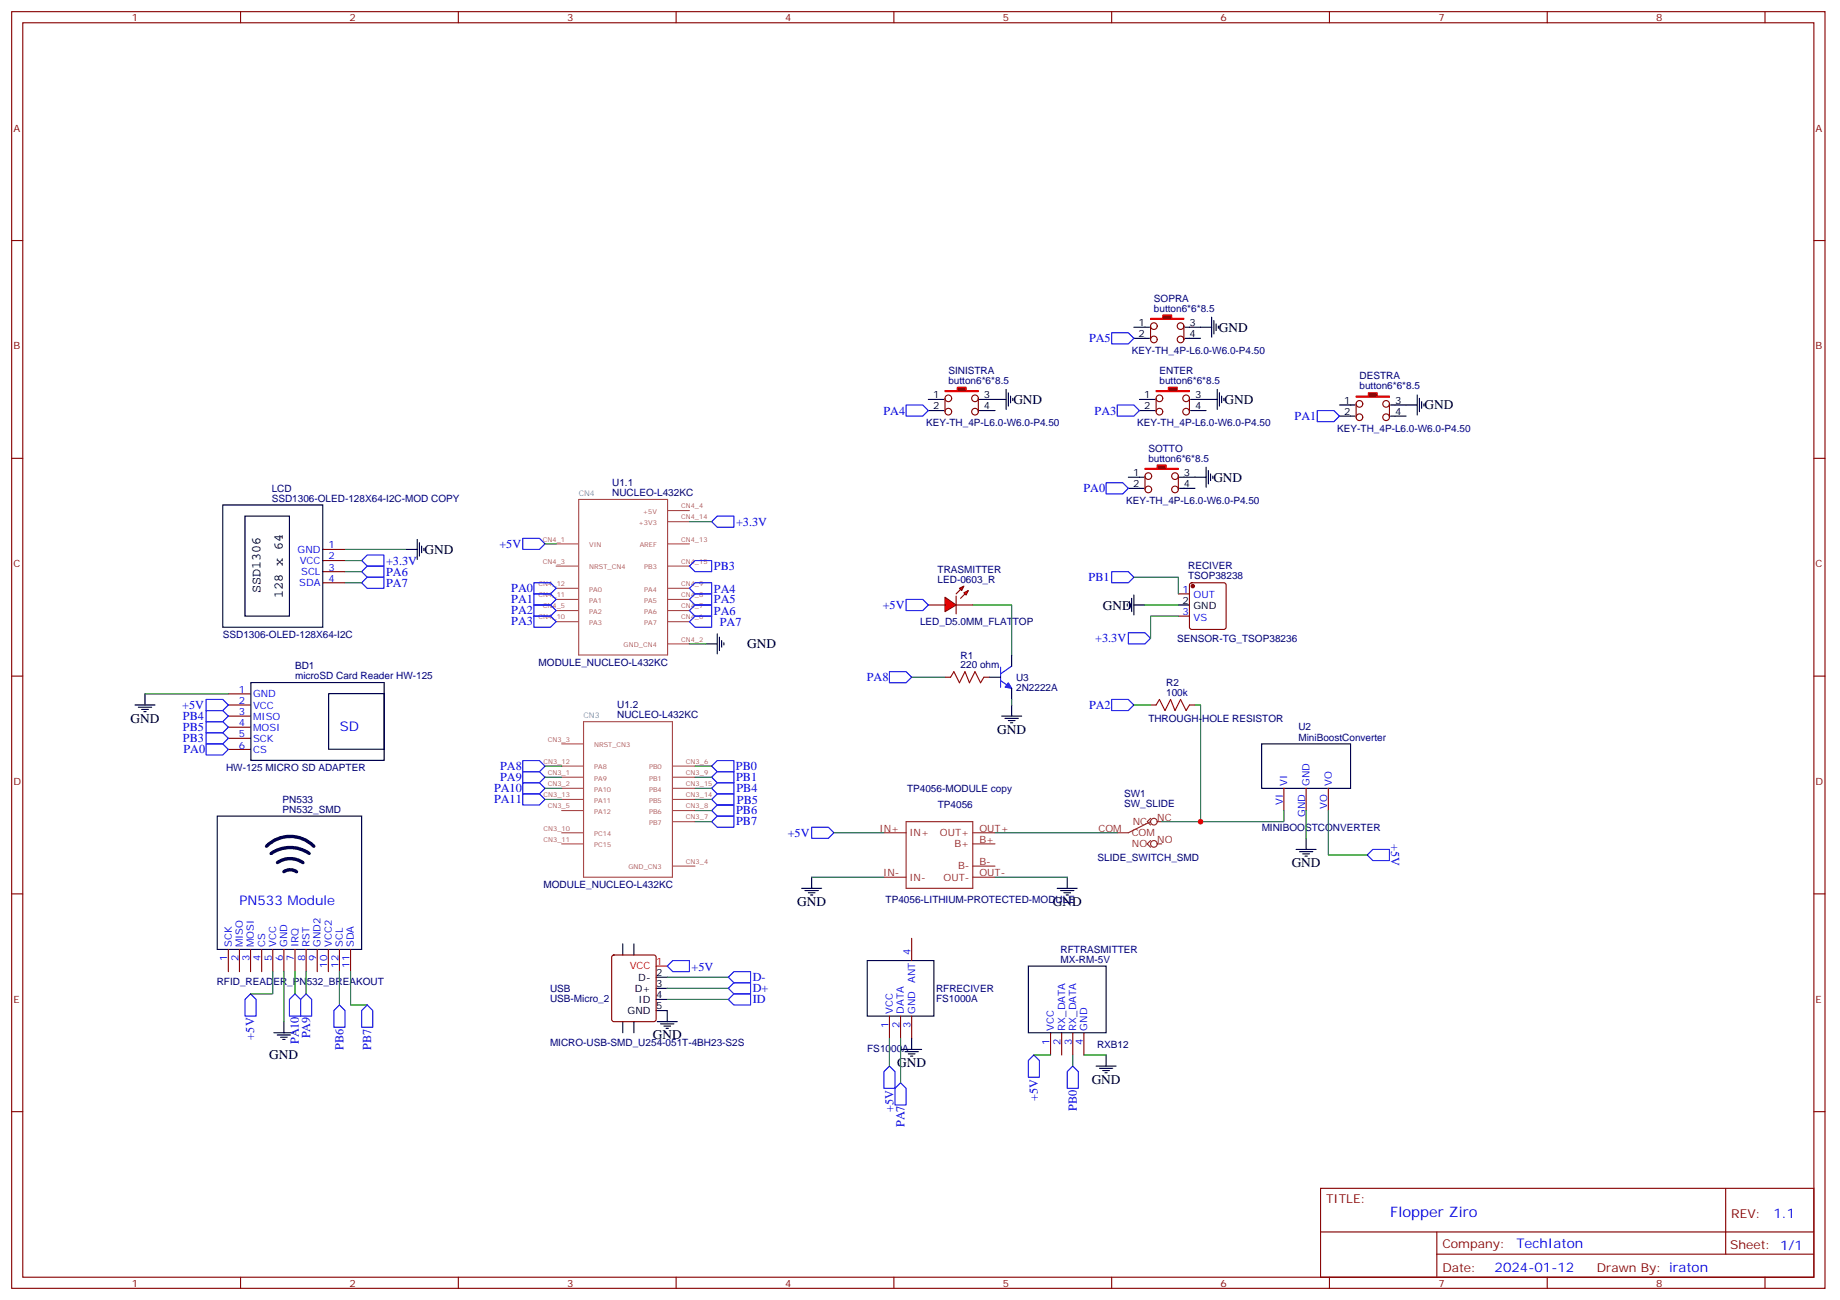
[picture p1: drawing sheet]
<svg xmlns="http://www.w3.org/2000/svg" width="584mm" height="413mm" viewBox="0 0 584 413" stroke-linecap="round" stroke-linejoin="round" font-family="sans-serif">
<g fill="none" stroke="#870000" stroke-width=".35">
<path d="M3.7 3.7h575.7v405.3h-575.7zM7.2 7.2h568.7v398.3h-568.7zM76.4 3.7v3.5M145.5 3.7v3.5M214.7 3.7v3.5M283.8 3.7v3.5M353 3.7v3.5M422.1 3.7v3.5M491.2 3.7v3.5M560.4 3.7v3.5M3.7 76.4h3.5M575.9 76.4h3.5"/>
<path d="M3.7 145.5h3.5M575.9 145.5h3.5M102.5 174.4h7M102.5 178h7M102.5 181.5h7M102.5 185h7M3.7 214.7h3.5M575.9 214.7h3.5M3.7 283.8h3.5M575.9 283.8h3.5M72.5 301.4v7.1M76 301.4v7.1"/>
<path d="M79.6 301.4v7.1M83.1 301.4v7.1M86.6 301.4v7.1M90.1 301.4v7.1M93.7 301.4v7.1M97.2 301.4v7.1M100.7 301.4v7.1M104.2 301.4v7.1M107.8 301.4v7.1M111.3 301.4v7.1M3.7 353h3.5M575.9 353h3.5"/>
<path d="M419.3 377.3h156.6v28.2h-156.6zM547.9 377.3v20.9M419.3 391.1h156.5M456.2 398.2h119.6M456.2 391.1v14.2M76.4 405.5v3.5M145.5 405.5v3.5M214.7 405.5v3.5M283.8 405.5v3.5M353 405.5v3.5M422.1 405.5v3.5M491.2 405.5v3.5"/>
<path d="M560.4 405.5v3.5"/>
</g>
<g fill="none" stroke="#a64a4a" stroke-width=".35">
<path d="M183.7 158.6h28.3v49.4h-28.3zM176.6 179.7h6.9M176.6 172.7h6.9M212 179.7h6.9M212 172.7h6.9M212 165.6h6.9M212 162.1h6.9M176.6 197.4h6.9M176.6 190.3h6.9M176.6 186.8h6.9M176.6 193.9h6.9M212 197.4h6.9"/>
<path d="M212 190.3h6.9M212 186.8h6.9M212 193.9h6.9M212 204.4h6.9M178.3 236.2h7M185.3 229.1h28.2v49.4h-28.2zM178.3 246.8h7M178.3 250.3h7M178.3 243.2h7M178.3 257.4h7M178.3 253.8h7M213.7 246.8h7"/>
<path d="M213.7 250.3h7M213.7 243.2h7M213.7 257.4h7M213.7 253.8h7M178.3 264.4h7M178.3 267.9h7M213.7 275h7M213.7 260.9h7"/>
</g>
<g fill="none" stroke="#00f" stroke-width=".35">
<path d="M114.8 178l1.8-1.8h5.3v3.5h-5.3zM166 170.9h5.3l1.7 1.8-1.7 1.7h-5.3zM218.9 179.7l1.8-1.7h5.3v3.5h-5.3zM226 165.6l1.7-1.7h5.3v3.5h-5.3zM114.8 181.5l1.8-1.8h5.3v3.6h-5.3zM114.8 185l1.8-1.7h5.3v3.5h-5.3zM166 245h5.3l1.7 1.8-1.7 1.7h-5.3zM166 248.5h5.3l1.7 1.8-1.7 1.8h-5.3zM166 241.5h5.3l1.7 1.7-1.7 1.8h-5.3zM166 252.1h5.3l1.7 1.7-1.7 1.8h-5.3zM226 257.4l1.7-1.8h5.3v3.5h-5.3zM226 246.8l1.7-1.8h5.3v3.5h-5.3z"/>
<path d="M226 253.8l1.7-1.7h5.3v3.5h-5.3zM226 250.3l1.7-1.8h5.3v3.6h-5.3zM227.7 241.5h5.3v3.5h-5.3l-1.7-1.8zM226 260.9l1.7-1.8h5.3v3.5h-5.3zM79.6 315.6l1.7 1.7v5.3h-3.5v-5.3zM106 320.9l1.8-1.8 1.7 1.8v5.2h-3.5zM114.8 320.9l1.8-1.8 1.8 1.8v5.2h-3.6z"/>
</g>
<g fill="none" stroke="#000" stroke-width=".35">
<path d="M294.7 126.8h3.6M294.7 130.4h3.6M70.7 160.3h31.8v38.8h-31.8zM77.8 163.9h14.1v31.7h-14.1zM128.9 174.4h3.6M132.5 171.3v6.3M133.2 172.3v4.3M133.9 173.4v2.1M134.6 174.1v.7M224.2 204.4h3.5M227.7 201.3v6.3M228.4 202.3v4.3"/>
<path d="M229.1 203.4v2.1M229.8 204.1v.7M69 259.1h45.8v42.3h-45.8zM87 327.9h6.3M88 328.6h4.3M89.1 329.3h2.1M89.8 330h.7M90.1 324.4v3.5"/>
</g>
<g fill="none" stroke="#008700" stroke-width=".35">
<path d="M109.5 174.4h19.4M109.5 178h5.3M218.9 165.6h7.1M109.5 181.5h5.3M109.5 185h5.3M218.9 204.4h5.3M173 246.8h5.3M173 250.3h5.3M173 243.2h5.3M173 253.8h5.3M220.7 246.8h5.3M220.7 243.2h5.3"/>
<path d="M220.7 257.4h5.3M220.7 260.9h5.3M86.6 308.5v7.1h-7M90.1 308.5v15.9M107.8 308.5v10.6M111.3 308.5v10.6h5.3"/>
</g>
<path d="M88.1 273.9a7.1 7.1 0 0 1 8.1 0M90.1 276.8l1.2-.6h1.2l1.7 .6M98.2 271a10.6 10.6 0 0 0-12.1 0M99.6 268.7a10.6 10.6 0 0 0-15 0" fill="none" stroke="#000" stroke-width="1.1"/>
<path d="M300 124h3.9v-1.1h2.8v1.1h3.9v.4h-10.6z" fill="#870000" stroke="#f00" stroke-width=".35"/>
<g fill="none" stroke="#870000" stroke-width=".35">
<path d="M300 126.5v4.2M310.6 126.5v4.2"/>
<circle cx="301.1" cy="130.7" r="1.06"/>
<circle cx="301.1" cy="126.5" r="1.06"/>
<circle cx="309.6" cy="130.7" r="1.06"/>
<circle cx="309.6" cy="126.5" r="1.06"/>
</g>
<path d="M360 103.9h3.5M360 107.4h3.5M298.3 126.8h1.4M298.3 130.4h1.4M311 126.8h4.9M311 130.4h4.9" fill="none" stroke="#000" stroke-width=".35"/>
<path d="M365.3 101.1h3.9v-1.1h2.8v1.1h3.9v.3h-10.6z" fill="#870000" stroke="#f00" stroke-width=".35"/>
<g fill="none" stroke="#870000" stroke-width=".35">
<path d="M365.3 103.5v4.3M375.9 103.5v4.3"/>
<circle cx="366.4" cy="103.5" r="1.06"/>
<circle cx="366.4" cy="107.8" r="1.06"/>
<circle cx="374.8" cy="103.5" r="1.06"/>
<circle cx="374.8" cy="107.8" r="1.06"/>
</g>
<path d="M363.5 103.9h1.4M363.5 107.4h1.4M376.2 103.9h5M376.2 107.4h5M425.3 128.6h3.5M425.3 132.1h3.5" fill="none" stroke="#000" stroke-width=".35"/>
<path d="M430.6 125.8h3.8v-1.1h2.9v1.1h3.8v.3h-10.5z" fill="#870000" stroke="#f00" stroke-width=".35"/>
<g fill="none" stroke="#870000" stroke-width=".35">
<path d="M430.6 128.2v4.3M441.1 128.2v4.3"/>
<circle cx="431.6" cy="128.2" r="1.06"/>
<circle cx="431.6" cy="132.5" r="1.06"/>
<circle cx="440.1" cy="128.2" r="1.06"/>
<circle cx="440.1" cy="132.5" r="1.06"/>
</g>
<path d="M428.8 128.6h1.4M428.8 132.1h1.4M441.5 128.6h4.9M441.5 132.1h4.9M358.2 151.5h3.6M358.2 155h3.6" fill="none" stroke="#000" stroke-width=".35"/>
<path d="M363.5 148.7h3.9v-1.1h2.8v1.1h3.9v.3h-10.6z" fill="#870000" stroke="#f00" stroke-width=".35"/>
<g fill="none" stroke="#870000" stroke-width=".35">
<path d="M363.5 151.2v4.2M374.1 151.2v4.2"/>
<circle cx="364.6" cy="151.2" r="1.06"/>
<circle cx="364.6" cy="155.4" r="1.06"/>
<circle cx="373.1" cy="155.4" r="1.06"/>
<circle cx="373.1" cy="151.2" r="1.06"/>
</g>
<path d="M361.8 126.8h3.5M361.8 130.4h3.5M361.8 151.5h1.4M361.8 155h1.4M374.5 151.5h4.9M374.5 155h4.9" fill="none" stroke="#000" stroke-width=".35"/>
<path d="M367.1 124h3.8v-1.1h2.9v1.1h3.8v.4h-10.5z" fill="#870000" stroke="#f00" stroke-width=".35"/>
<g fill="none" stroke="#870000" stroke-width=".35">
<path d="M367.1 126.5v4.2M377.6 126.5v4.2"/>
<circle cx="368.1" cy="130.7" r="1.06"/>
<circle cx="368.1" cy="126.5" r="1.06"/>
<circle cx="376.6" cy="130.7" r="1.06"/>
<circle cx="376.6" cy="126.5" r="1.06"/>
</g>
<path d="M365.3 126.8h1.4M365.3 130.4h1.4M378 126.8h4.9M378 130.4h4.9" fill="none" stroke="#000" stroke-width=".35"/>
<g fill="#f00" stroke="#870000" stroke-width=".35">
<path d="M300 189.6l3.6 2.5-3.6 2.1z"/>
<path d="M303.6 189.3v5.6z"/>
</g>
<g fill="#870000" stroke="#870000" stroke-width=".35">
<path d="M303.6 188.6l1.4-1.5z"/>
<path d="M305 190l1.4-1.4z"/>
</g>
<g fill="#f00" stroke="#870000" stroke-width=".35">
<path d="M304.6 186.8l1.4-.7-.7 1.4z"/>
<path d="M306 188.2l1.4-.7-.7 1.4z"/>
</g>
<g fill="none" stroke="#870000" stroke-width=".35">
<path d="M294.7 192.1h5.3M303.6 192.1h5.3M374.1 188.6h3.5M374.1 195.6h3.5M377.9 185.2l.5-.2h10.2l.5 .2 .2 .5v13.4l-.2 .5-.5 .2h-10.2l-.5-.2-.3-.5v-13.4zM300 215h1.8M312.4 215h1.7M72.5 220.3h7.1M72.5 223.8h7.1M72.5 227.4h7.1M72.5 230.9h7.1M72.5 234.4h7.1"/>
<path d="M72.5 237.9h7.1M365.3 223.8h1.8M377.6 223.8h1.8M407.6 250.3v7.1M414.7 250.3v7.1M421.7 250.3v7.1M289.5 297.9v7.1M194.4 303.4l.5-.2h12.7l.7 .4v20.1l-.4 .6-13 .1-.6-.5-.1-20zM282.4 322.6v7.1M285.9 322.6v7.1M289.5 322.6v7.1M333.6 327.9v7.1"/>
<path d="M337.1 327.9v7.1M340.6 327.9v7.1M344.1 327.9v7.1"/>
</g>
<circle cx="378.7" cy="186.1" r=".53" fill="#870000" stroke="#870000" stroke-width=".35"/>
<g fill="none" stroke="#000" stroke-width=".35">
<path d="M381.2 103.9h3.5M384.7 100.7v6.4M385.4 101.8v4.2M386.1 102.8v2.2M386.8 103.5v.7M315.9 126.8h3.5M319.4 123.6v6.4M320.1 124.7v4.2M320.9 125.8v2.1M321.6 126.5v.7M382.9 126.8h3.6M386.5 123.6v6.4"/>
<path d="M387.2 124.7v4.2M387.9 125.8v2.1M388.6 126.5v.7M446.4 128.6h3.6M450 125.4v6.4M450.7 126.5v4.2M451.4 127.5v2.1M452.1 128.2v.7M379.4 151.5h3.5M382.9 148.3v6.4M383.6 149.4v4.2M384.4 150.5v2.1"/>
<path d="M385.1 151.2v.7M357.9 191.7v.7M358.6 191v2.1M359.3 190v4.2M360 192.1h3.5M360 188.9v6.4M374.1 192.1h3.5M79.7 216.7h42.3v24.7h-42.3zM314.1 215h3.6M321.2 208v3.5M321.2 218.5v3.6M42.9 223.8h6.3"/>
<path d="M43.9 224.5h4.3M45 225.2h2.1M45.7 226h.7M46 220.3v3.5M104.3 220.2h17.7v17.7h-17.7zM318 227.4h6.4M319.1 228.1h4.2M320.1 228.8h2.2M320.9 229.5h.7M321.2 223.8v3.6M400.6 236.2h28.2v14.1h-28.2zM257.7 278.5v3.5"/>
<path d="M338.8 278.5v3.5M411.5 269.7h6.4M412.6 270.4h4.2M413.6 271.1h2.1M414.3 271.8h.7M414.7 266.2v3.5M197.7 299.7v3.5M201.3 299.7v3.5M254.5 282h6.4M255.6 282.8h4.2M256.6 283.5h2.2M257.4 284.2h.7"/>
<path d="M335.7 282h6.3M336.7 282.8h4.3M337.8 283.5h2.1M338.5 284.2h.7M208.3 313.8h3.5M208.3 310.3h3.5M208.3 317.3h3.5M275.3 305h21.2v17.6h-21.2zM326.5 306.7h24.7v21.2h-24.7zM197.7 324.4v3.5M201.3 324.4v3.5M208.3 320.9h3.5v3.5"/>
<path d="M208.7 324.4h6.3M209.7 325.1h4.3M210.8 325.8h2.1M211.5 326.5h.7M286.3 333.2h6.3M287.3 333.9h4.3M288.4 334.6h2.1M289.1 335.3h.7M289.5 329.7v3.5M348 338.5h6.4M349.1 339.2h4.2M350.1 339.9h2.1"/>
<path d="M351.2 335v3.5M350.8 340.6h.7"/>
</g>
<g fill="none" stroke="#00f" stroke-width=".35">
<path d="M353 105.7h5.2l1.8 1.7-1.8 1.8h-5.2zM287.7 128.6h5.3l1.7 1.8-1.7 1.7h-5.3zM354.7 128.6h5.3l1.8 1.8-1.8 1.7h-5.3zM418.2 130.4h5.3l1.8 1.7-1.8 1.8h-5.3zM351.2 153.3h5.3l1.7 1.7-1.7 1.8h-5.3zM169.5 185h5.3l1.8 1.8-1.8 1.8h-5.3zM169.5 188.6h5.3l1.8 1.7-1.8 1.8h-5.3zM169.5 192.1h5.3l1.8 1.8-1.8 1.7h-5.3zM169.5 195.6h5.3l1.8 1.8-1.8 1.7h-5.3zM218.9 186.8l1.8-1.8h5.3v3.6h-5.3zM218.9 190.3l1.8-1.7h5.3v3.5h-5.3zM218.9 193.9l1.8-1.8h5.3v3.5h-5.3z"/>
<path d="M218.9 197.4l1.8-1.8h5.3v3.5h-5.3zM287.7 190.3h5.3l1.7 1.8-1.7 1.8h-5.3zM353 181.5h5.2l1.8 1.8-1.8 1.7h-5.2zM282.4 213.3h5.3l1.8 1.7-1.8 1.8h-5.3zM317.7 211.8v6.4M317.7 216.1l3.5 2.4M321.2 211.5l-3.5 2.5M358.2 200.9h5.3l1.8 1.8-1.8 1.7h-5.3zM65.4 222.1h5.3l1.8 1.7-1.8 1.8h-5.3zM65.4 225.6h5.3l1.8 1.8-1.8 1.7h-5.3zM65.4 229.1h5.3l1.8 1.8-1.8 1.8h-5.3zM65.4 232.7h5.3l1.8 1.7-1.8 1.8h-5.3z"/>
<path d="M65.4 236.2h5.3l1.8 1.7-1.8 1.8h-5.3zM353 222.1h5.2l1.8 1.7-1.8 1.8h-5.2zM257.7 262.6h5.3l1.8 1.8-1.8 1.8h-5.3zM434.1 271.5l1.8-1.8h5.2v3.5h-5.2zM93.7 315.6l1.7 1.7v5.3h-3.5v-5.3zM97.2 315.6l1.8 1.7v5.3h-3.6v-5.3zM211.8 306.7l1.8-1.7h5.3v3.5h-5.3zM231.2 310.3l1.8-1.8h5.3v3.5h-5.3zM231.2 317.3l1.8-1.7h5.3v3.5h-5.3zM233 312h5.3v3.6h-5.3l-1.8-1.8zM328.3 335l1.7 1.7v5.3h-3.5v-5.3zM340.6 338.5l1.8 1.8v5.2h-3.6v-5.2z"/>
<path d="M280.6 340.3l1.8-1.8 1.8 1.8v5.2h-3.6zM285.9 343.8l1.8 1.7v5.3h-3.5v-5.3z"/>
</g>
<g fill="none" stroke="#008700" stroke-width=".35">
<path d="M173 172.7h3.6M308.9 192.1h12.3v15.9M360 183.3h14.1v5.3M363.5 192.1h10.6M374.1 195.6h-8.8v7.1M289.5 215h10.5M46 220.3h26.5M321.2 222.1v1.7M360 223.8h5.3M379.4 223.8h1.8v37.1M220.7 250.3h5.3M220.7 253.8h5.3"/>
<path d="M407.6 257.4v3.5h-38.8M414.7 257.4v8.8M421.7 257.4v14.1h12.4M257.7 278.5h22.9M264.8 264.4h15.8M315.9 278.5h22.9M315.9 264.4h38.8M93.7 308.5v7.1M97.2 308.5v7.1M211.8 310.3h19.4M211.8 313.8h19.4M211.8 317.3h19.4"/>
<path d="M282.4 329.7v8.8M285.9 329.7v14.1M328.3 335h5.3M340.6 335v3.5M344.1 335h7.1"/>
</g>
<path d="M208.3 306.7h3.5" fill="none" stroke="#f00" stroke-width=".35"/>
<g fill="none" stroke="#8c2424" stroke-width=".35">
<path d="M365.3 259.8l-1.1 1.1 1.1 1M280.6 264.4h7.1M280.6 278.5h7.1M287.7 260.9h21.2v21.1h-21.2zM308.9 264.4h7M308.9 278.5h7M308.9 267.9h7M308.9 275h7M365.3 266.9l-1.1 1 1.1 1.1M365.3 260.9l-7.1 3.5h-3.5M367.4 260.9h1.4M367.4 267.9h1.4"/>
<circle cx="366.4" cy="267.9" r="1.06"/>
<circle cx="366.4" cy="260.9" r="1.06"/>
</g>
<path d="M301.8 215l1.1-1.7 1.7 3.5 1.8-3.5 1.4 3.5 1.8-3.5 1.7 3.5 1.1-1.8M367.1 223.8l1-1.7 1.8 3.5 1.8-3.5 1.4 3.5 1.7-3.5 1.8 3.5 1-1.8" fill="none" stroke="#a10000" stroke-width=".35"/>
<path d="M320.1 216.8l1.1 1.7-2.1-.3z" fill="#00f" stroke="#00f" stroke-width=".32"/>
<circle cx="381.2" cy="260.9" r=".88" fill="#c00"/>
<text font-size="4.6" fill="#00f" x="441.4" y="386.3">Flopper Ziro</text>
<g font-size="4.2">
<text x="387" y="105.3">GND</text>
<text x="321.7" y="128.2">GND</text>
<text x="388.8" y="128.2">GND</text>
<text x="452.3" y="130">GND</text>
<text x="385.2" y="152.9">GND</text>
<text x="134.8" y="175.9">GND</text>
<text x="82.8" y="188.2" transform="rotate(-90 82.8 188.2)">SSD1306</text>
<text x="89.8" y="189.9" transform="rotate(-90 89.8 189.9)">128 x 64</text>
<text x="350.1" y="193.5">GND</text>
<text x="237.2" y="205.9">GND</text>
<text x="41.5" y="229.5">GND</text>
<text x="316.6" y="233">GND</text>
<text x="410.1" y="275.3">GND</text>
<text x="253.1" y="287.7">GND</text>
<text x="334.3" y="287.7">GND</text>
<text x="207.3" y="330">GND</text>
<text x="85.5" y="336.4">GND</text>
<text x="284.9" y="338.8">GND</text>
<text x="346.6" y="344.1">GND</text>
</g>
<g font-size="4.2" fill="#00f">
<text x="107.9" y="232.1">SD</text>
<text x="76" y="287.3">PN533 Module</text>
<text x="563.1" y="386.6">1.1</text>
<text x="481.5" y="396.1">TechIaton</text>
<text x="474.5" y="403.9">2024-01-12</text>
</g>
<g font-size="3.9" fill="#00f">
<text x="345.8" y="108.7">PA5</text>
<text x="280.5" y="131.6">PA4</text>
<text x="347.5" y="131.6">PA3</text>
<text x="411" y="133.4">PA1</text>
<text x="344" y="156.3">PA0</text>
<text x="233.7" y="167.1">+3.3V</text>
<text x="158.5" y="173.9">+5V</text>
<text x="122.6" y="179.4">+3.3V</text>
<text x="122.6" y="182.9">PA6</text>
<text x="226.7" y="180.9">PB3</text>
<text x="345.6" y="184.5">PB1</text>
<text x="122.6" y="186.4">PA7</text>
<text x="162.3" y="188">PA0</text>
<text x="162.3" y="191.5">PA1</text>
<text x="226.7" y="188.2">PA4</text>
<text x="226.7" y="191.5">PA5</text>
<text x="162.3" y="195">PA2</text>
<text x="226.7" y="195.2">PA6</text>
<text x="280.3" y="193.3">+5V</text>
<text x="162.3" y="198.5">PA3</text>
<text x="228.5" y="198.8">PA7</text>
<text x="347.7" y="203.9">+3.3V</text>
<text x="275.2" y="216.3">PA8</text>
<text x="57.8" y="225.1">+5V</text>
<text x="345.8" y="225">PA2</text>
<text x="58.1" y="228.6">PB4</text>
<text x="58.1" y="232.1">PB5</text>
<text x="58.1" y="235.6">PB3</text>
<text x="58.3" y="239.2">PA0</text>
<text x="158.8" y="244.5">PA8</text>
<text x="233.7" y="244.4">PB0</text>
<text x="156.9" y="251.5">PA10</text>
<text x="158.8" y="248">PA9</text>
<text x="233.7" y="248">PB1</text>
<text x="233.8" y="251.6">PB4</text>
<text x="156.9" y="255">PA11</text>
<text x="234" y="255.1">PB5</text>
<text x="233.7" y="262.1">PB7</text>
<text x="233.7" y="258.6">PB6</text>
<text x="250.1" y="265.7">+5V</text>
<text x="441.7" y="268.1" transform="rotate(90 441.7 268.1)">+5V</text>
<text x="219.6" y="308.2">+5V</text>
<text x="239" y="311.5">D-</text>
<text x="239" y="315">D+</text>
<text x="239" y="318.6">ID</text>
<text x="98.4" y="329.7" transform="rotate(-90 98.4 329.7)">PA9</text>
<text x="80.7" y="330" transform="rotate(-90 80.7 330)">+5V</text>
<text x="94.9" y="331.6" transform="rotate(-90 94.9 331.6)">PA10</text>
<text x="109" y="333.3" transform="rotate(-90 109 333.3)">PB6</text>
<text x="117.8" y="333.3" transform="rotate(-90 117.8 333.3)">PB7</text>
<text x="283.7" y="353" transform="rotate(-90 283.7 353)">+5V</text>
<text x="329.5" y="349.4" transform="rotate(-90 329.5 349.4)">+5V</text>
<text x="341.9" y="352.7" transform="rotate(-90 341.9 352.7)">PB0</text>
<text x="287.2" y="357.9" transform="rotate(-90 287.2 357.9)">PA7</text>
</g>
<g font-size="3.9" fill="#800">
<text x="421" y="381.9">TITLE:</text>
<text x="549.7" y="386.6">REV:</text>
<text x="457.9" y="396.1">Company:</text>
<text x="549.3" y="396.7">Sheet: 1/1</text>
<text x="457.9" y="403.8">Date:</text>
<text x="507" y="403.8">Drawn By: iraton</text>
</g>
<g font-size="3.2" fill="#800">
<text x="41.8" y="6.7">1</text>
<text x="110.9" y="6.7">2</text>
<text x="180.1" y="6.7">3</text>
<text x="249.2" y="6.7">4</text>
<text x="318.4" y="6.7">5</text>
<text x="387.5" y="6.7">6</text>
<text x="456.7" y="6.7">7</text>
<text x="525.8" y="6.7">8</text>
<text x="4.2" y="41.8">A</text>
<text x="576.4" y="41.8">A</text>
<text x="4.2" y="110.9">B</text>
<text x="576.4" y="110.9">B</text>
<text x="4.2" y="180.1">C</text>
<text x="576.4" y="180.1">C</text>
<text x="4.2" y="249.2">D</text>
<text x="576.4" y="249.2">D</text>
<text x="4.2" y="318.4">E</text>
<text x="576.4" y="318.4">E</text>
<text x="41.8" y="408.5">1</text>
<text x="110.9" y="408.5">2</text>
<text x="180.1" y="408.5">3</text>
<text x="249.2" y="408.5">4</text>
<text x="318.4" y="408.5">5</text>
<text x="387.5" y="408.5">6</text>
<text x="456.7" y="408.5">7</text>
<text x="525.8" y="408.5">8</text>
</g>
<g font-size="3.2" fill="#000080">
<text x="366.4" y="95.7">SOPRA</text>
<text x="366.4" y="99">button6*6*8.5</text>
<text x="359.3" y="112.4">KEY-TH_4P-L6.0-W6.0-P4.50</text>
<text x="301.1" y="118.7">SINISTRA</text>
<text x="368.1" y="118.7">ENTER</text>
<text x="301.1" y="121.9">button6*6*8.5</text>
<text x="368.1" y="121.9">button6*6*8.5</text>
<text x="431.6" y="123.6">button6*6*8.5</text>
<text x="431.6" y="120.4">DESTRA</text>
<text x="294" y="135.3">KEY-TH_4P-L6.0-W6.0-P4.50</text>
<text x="361.1" y="135.3">KEY-TH_4P-L6.0-W6.0-P4.50</text>
<text x="424.6" y="137.1">KEY-TH_4P-L6.0-W6.0-P4.50</text>
<text x="364.6" y="143.4">SOTTO</text>
<text x="364.6" y="146.6">button6*6*8.5</text>
<text x="194.4" y="154.3">U1.1</text>
<text x="86.3" y="159.3">SSD1306-OLED-128X64-I2C-MOD COPY</text>
<text x="86.3" y="156.1">LCD</text>
<text x="194.4" y="157.5">NUCLEO-L432KC</text>
<text x="357.5" y="160">KEY-TH_4P-L6.0-W6.0-P4.50</text>
<text x="297.7" y="185">LED-0603_R</text>
<text x="297.7" y="181.9">TRASMITTER</text>
<text x="377.2" y="183.8">TSOP38238</text>
<text x="377.2" y="180.6">RECIVER</text>
<text x="70.7" y="202.7">SSD1306-OLED-128X64-I2C</text>
<text x="292.1" y="198.6">LED_D5.0MM_FLATTOP</text>
<text x="373.8" y="203.8">SENSOR-TG_TSOP38236</text>
<text x="305" y="209.1">R1</text>
<text x="93.7" y="215.7">microSD Card Reader HW-125</text>
<text x="93.7" y="212.4">BD1</text>
<text x="171" y="211.5">MODULE_NUCLEO-L432KC</text>
<text x="305" y="212.2">220 ohm</text>
<text x="322.6" y="219.3">2N2222A</text>
<text x="322.6" y="216.2">U3</text>
<text x="370.3" y="221">100k</text>
<text x="370.3" y="217.8">R2</text>
<text x="195.9" y="224.9">U1.2</text>
<text x="195.9" y="228.1">NUCLEO-L432KC</text>
<text x="364.6" y="229.3">THROUGH-HOLE RESISTOR</text>
<text x="412.2" y="231.8">U2</text>
<text x="412.2" y="235.1">MiniBoostConverter</text>
<text x="71.8" y="244.9">HW-125 MICRO SD ADAPTER</text>
<text x="288" y="251.4">TP4056-MODULE copy</text>
<text x="89.7" y="254.8">PN533</text>
<text x="297.8" y="256.6">TP4056</text>
<text x="356.9" y="256.3">SW_SLIDE</text>
<text x="356.9" y="253.1">SW1</text>
<text x="89.7" y="258.1">PN532_SMD</text>
<text x="400.6" y="264">MINIBOOSTCONVERTER</text>
<text x="348.5" y="273.2">SLIDE_SWITCH_SMD</text>
<text x="172.6" y="282">MODULE_NUCLEO-L432KC</text>
<text x="281.2" y="286.7">TP4056-LITHIUM-PROTECTED-MODULE</text>
<text x="336.7" y="305.7">MX-RM-5V</text>
<text x="336.7" y="302.5">RFTRASMITTER</text>
<text x="68.8" y="312.7">RFID_READER_PN532_BREAKOUT</text>
<text x="174.6" y="315">USB</text>
<text x="297.2" y="314.9">RFRECIVER</text>
<text x="174.6" y="318.1">USB-Micro_2</text>
<text x="297.2" y="318">FS1000A</text>
<text x="174.6" y="332.1">MICRO-USB-SMD_U254-051T-4BH23-S2S</text>
<text x="275.3" y="333.9">FS1000A</text>
<text x="348.3" y="332.6">RXB12</text>
</g>
<g font-size="3.2">
<text x="361.5" y="103.5">1</text>
<text x="361.5" y="107.1">2</text>
<text x="377.6" y="103.5">3</text>
<text x="377.6" y="107.1">4</text>
<text x="296.3" y="126.5">1</text>
<text x="296.3" y="130">2</text>
<text x="312.4" y="126.5">3</text>
<text x="312.4" y="130">4</text>
<text x="363.3" y="126.5">1</text>
<text x="363.3" y="130">2</text>
<text x="379.4" y="126.5">3</text>
<text x="379.4" y="130">4</text>
<text x="426.8" y="128.2">1</text>
<text x="426.8" y="131.8">2</text>
<text x="442.9" y="128.2">3</text>
<text x="442.9" y="131.8">4</text>
<text x="359.8" y="151.2">1</text>
<text x="359.8" y="154.7">2</text>
<text x="375.9" y="151.2">3</text>
<text x="375.9" y="154.7">4</text>
<text x="375.5" y="191.7">2</text>
<text x="379" y="193.5">GND</text>
<text x="202.7" y="311.3">D-</text>
<text x="208.3" y="309.9">2</text>
<text x="201.5" y="314.9">D+</text>
<text x="208.3" y="313.4">3</text>
<text x="208.3" y="317">4</text>
<text x="199.3" y="321.9">GND</text>
<text x="202.8" y="318.4">ID</text>
<text x="208.3" y="320.5">5</text>
</g>
<g font-size="3.2" fill="#00f">
<text x="94.5" y="175.5">GND</text>
<text x="95.2" y="179">VCC</text>
<text x="104.2" y="174.1">1</text>
<text x="104.2" y="177.6">2</text>
<text x="95.6" y="182.6">SCL</text>
<text x="104.2" y="181.2">3</text>
<text x="104.2" y="184.7">4</text>
<text x="95" y="186.1">SDA</text>
<text x="375.5" y="188.2">1</text>
<text x="379" y="190">OUT</text>
<text x="375.5" y="195.3">3</text>
<text x="379" y="197">VS</text>
<text x="75.9" y="220">1</text>
<text x="80.4" y="221.4">GND</text>
<text x="75.9" y="223.6">2</text>
<text x="75.9" y="227.1">3</text>
<text x="80.4" y="225">VCC</text>
<text x="75.9" y="230.6">4</text>
<text x="80.4" y="228.5">MISO</text>
<text x="80.4" y="232">MOSI</text>
<text x="75.9" y="234.1">5</text>
<text x="75.9" y="237.7">6</text>
<text x="80.4" y="235.5">SCK</text>
<text x="80.4" y="239.1">CS</text>
<text x="408.7" y="249.6" transform="rotate(-90 408.7 249.6)">VI</text>
<text x="415.7" y="249.6" transform="rotate(-90 415.7 249.6)">GND</text>
<text x="422.8" y="249.6" transform="rotate(-90 422.8 249.6)">VO</text>
<text x="407.3" y="255.6" transform="rotate(-90 407.3 255.6)">VI</text>
<text x="421.4" y="256.7" transform="rotate(-90 421.4 256.7)">VO</text>
<text x="414.3" y="259.3" transform="rotate(-90 414.3 259.3)">GND</text>
<text x="72.1" y="305.2" transform="rotate(-90 72.1 305.2)">1</text>
<text x="73.6" y="300.7" transform="rotate(-90 73.6 300.7)">SCK</text>
<text x="75.7" y="305.2" transform="rotate(-90 75.7 305.2)">2</text>
<text x="77.1" y="300.7" transform="rotate(-90 77.1 300.7)">MISO</text>
<text x="79.2" y="305.2" transform="rotate(-90 79.2 305.2)">3</text>
<text x="80.6" y="300.7" transform="rotate(-90 80.6 300.7)">MOSI</text>
<text x="82.7" y="305.2" transform="rotate(-90 82.7 305.2)">4</text>
<text x="84.1" y="300.7" transform="rotate(-90 84.1 300.7)">CS</text>
<text x="86.3" y="305.2" transform="rotate(-90 86.3 305.2)">5</text>
<text x="87.7" y="300.7" transform="rotate(-90 87.7 300.7)">VCC</text>
<text x="89.8" y="305.2" transform="rotate(-90 89.8 305.2)">6</text>
<text x="91.2" y="300.7" transform="rotate(-90 91.2 300.7)">GND</text>
<text x="93.3" y="305.2" transform="rotate(-90 93.3 305.2)">7</text>
<text x="94.7" y="300.7" transform="rotate(-90 94.7 300.7)">IRQ</text>
<text x="96.8" y="305.2" transform="rotate(-90 96.8 305.2)">8</text>
<text x="98.2" y="300.7" transform="rotate(-90 98.2 300.7)">RST</text>
<text x="100.4" y="305.2" transform="rotate(-90 100.4 305.2)">9</text>
<text x="101.8" y="300.7" transform="rotate(-90 101.8 300.7)">GND2</text>
<text x="105.3" y="300.7" transform="rotate(-90 105.3 300.7)">VCC2</text>
<text x="108.8" y="300.7" transform="rotate(-90 108.8 300.7)">SCL</text>
<text x="112.4" y="300.7" transform="rotate(-90 112.4 300.7)">SDA</text>
<text x="289.1" y="303.2" transform="rotate(-90 289.1 303.2)">4</text>
<text x="103.9" y="307.2" transform="rotate(-90 103.9 307.2)">10</text>
<text x="107.4" y="307.2" transform="rotate(-90 107.4 307.2)">12</text>
<text x="110.9" y="307.2" transform="rotate(-90 110.9 307.2)">11</text>
<text x="290.5" y="312.2" transform="rotate(-90 290.5 312.2)">ANT</text>
<text x="283.5" y="321.9" transform="rotate(-90 283.5 321.9)">VCC</text>
<text x="287" y="321.9" transform="rotate(-90 287 321.9)">DATA</text>
<text x="290.5" y="321.9" transform="rotate(-90 290.5 321.9)">GND</text>
<text x="282" y="326.4" transform="rotate(-90 282 326.4)">1</text>
<text x="285.6" y="326.4" transform="rotate(-90 285.6 326.4)">2</text>
<text x="289.1" y="326.4" transform="rotate(-90 289.1 326.4)">3</text>
<text x="334.6" y="327.2" transform="rotate(-90 334.6 327.2)">VCC</text>
<text x="338.1" y="327.2" transform="rotate(-90 338.1 327.2)">RX_DATA</text>
<text x="341.7" y="327.2" transform="rotate(-90 341.7 327.2)">RX_DATA</text>
<text x="345.2" y="327.2" transform="rotate(-90 345.2 327.2)">GND</text>
<text x="333.2" y="331.7" transform="rotate(-90 333.2 331.7)">1</text>
<text x="336.7" y="331.7" transform="rotate(-90 336.7 331.7)">2</text>
<text x="340.3" y="331.7" transform="rotate(-90 340.3 331.7)">3</text>
<text x="343.8" y="331.7" transform="rotate(-90 343.8 331.7)">4</text>
</g>
<g font-size="3.2" fill="#8d2323">
<text x="359.7" y="261.9">NC</text>
<text x="367.4" y="260.5">NC</text>
<text x="279.3" y="264.1">IN+</text>
<text x="288.7" y="265.5">IN+</text>
<text x="298.4" y="265.5">OUT+</text>
<text x="303" y="269">B+</text>
<text x="311" y="264.1">OUT+</text>
<text x="311" y="267.6">B+</text>
<text x="348.7" y="264.1">COM</text>
<text x="359.3" y="265.5">COM</text>
<text x="359.4" y="269">NO</text>
<text x="367.4" y="267.6">NO</text>
<text x="311" y="274.6">B-</text>
<text x="280.4" y="278.2">IN-</text>
<text x="288.7" y="279.6">IN-</text>
<text x="299.6" y="279.6">OUT-</text>
<text x="304.2" y="276">B-</text>
<text x="311" y="278.2">OUT-</text>
</g>
<g font-size="3.2" fill="#f00">
<text x="200" y="307.8">VCC</text>
<text x="208.3" y="306.4">1</text>
</g>
<g font-size="2.5" fill="#838383">
<text x="183.7" y="157.5">CN4</text>
<text x="185.3" y="228.1">CN3</text>
</g>
<g font-size="2.1" fill="#a54b4b">
<text x="216.2" y="161.4">CN4_4</text>
<text x="202.7" y="166.7">+3V3</text>
<text x="204.1" y="163.1">+5V</text>
<text x="216.2" y="164.9">CN4_14</text>
<text x="172.4" y="172">CN4_1</text>
<text x="187.1" y="173.7">VIN</text>
<text x="203.1" y="173.7">AREF</text>
<text x="216.2" y="172">CN4_13</text>
<text x="172.4" y="179">CN4_3</text>
<text x="216.2" y="179">CN4_15</text>
<text x="187.1" y="180.8">NRST_CN4</text>
<text x="204.5" y="180.8">PB3</text>
<text x="171" y="189.6">CN4_11</text>
<text x="171" y="186.1">CN4_12</text>
<text x="187.1" y="191.4">PA1</text>
<text x="187.1" y="187.8">PA0</text>
<text x="204.5" y="191.4">PA5</text>
<text x="204.5" y="187.8">PA4</text>
<text x="216.2" y="189.6">CN4_8</text>
<text x="216.2" y="186.1">CN4_9</text>
<text x="171" y="196.7">CN4_10</text>
<text x="172.4" y="193.2">CN4_5</text>
<text x="187.1" y="194.9">PA2</text>
<text x="204.5" y="194.9">PA6</text>
<text x="216.2" y="196.7">CN4_6</text>
<text x="216.2" y="193.2">CN4_7</text>
<text x="187.1" y="198.4">PA3</text>
<text x="204.5" y="198.4">PA7</text>
<text x="216.2" y="203.7">CN4_2</text>
<text x="198" y="205.5">GND_CN4</text>
<text x="173.9" y="235.5">CN3_3</text>
<text x="188.6" y="237.2">NRST_CN3</text>
<text x="172.6" y="242.5">CN3_12</text>
<text x="188.6" y="244.3">PA8</text>
<text x="206.1" y="244.3">PB0</text>
<text x="217.8" y="242.5">CN3_6</text>
<text x="173.9" y="246.1">CN3_1</text>
<text x="173.9" y="249.6">CN3_2</text>
<text x="188.6" y="247.8">PA9</text>
<text x="188.6" y="251.3">PA10</text>
<text x="206.1" y="247.8">PB1</text>
<text x="206.1" y="251.3">PB4</text>
<text x="217.8" y="246.1">CN3_9</text>
<text x="217.8" y="249.6">CN3_15</text>
<text x="172.6" y="253.1">CN3_13</text>
<text x="173.9" y="256.7">CN3_5</text>
<text x="188.6" y="254.9">PA11</text>
<text x="206.1" y="254.9">PB5</text>
<text x="217.8" y="256.7">CN3_8</text>
<text x="217.8" y="253.1">CN3_14</text>
<text x="172.6" y="263.7">CN3_10</text>
<text x="188.6" y="258.4">PA12</text>
<text x="206.1" y="258.4">PB6</text>
<text x="206.1" y="261.9">PB7</text>
<text x="217.8" y="260.2">CN3_7</text>
<text x="172.6" y="267.2">CN3_11</text>
<text x="188.6" y="265.4">PC14</text>
<text x="188.6" y="269">PC15</text>
<text x="217.8" y="274.3">CN3_4</text>
<text x="199.5" y="276">GND_CN3</text>
</g>
</svg>
